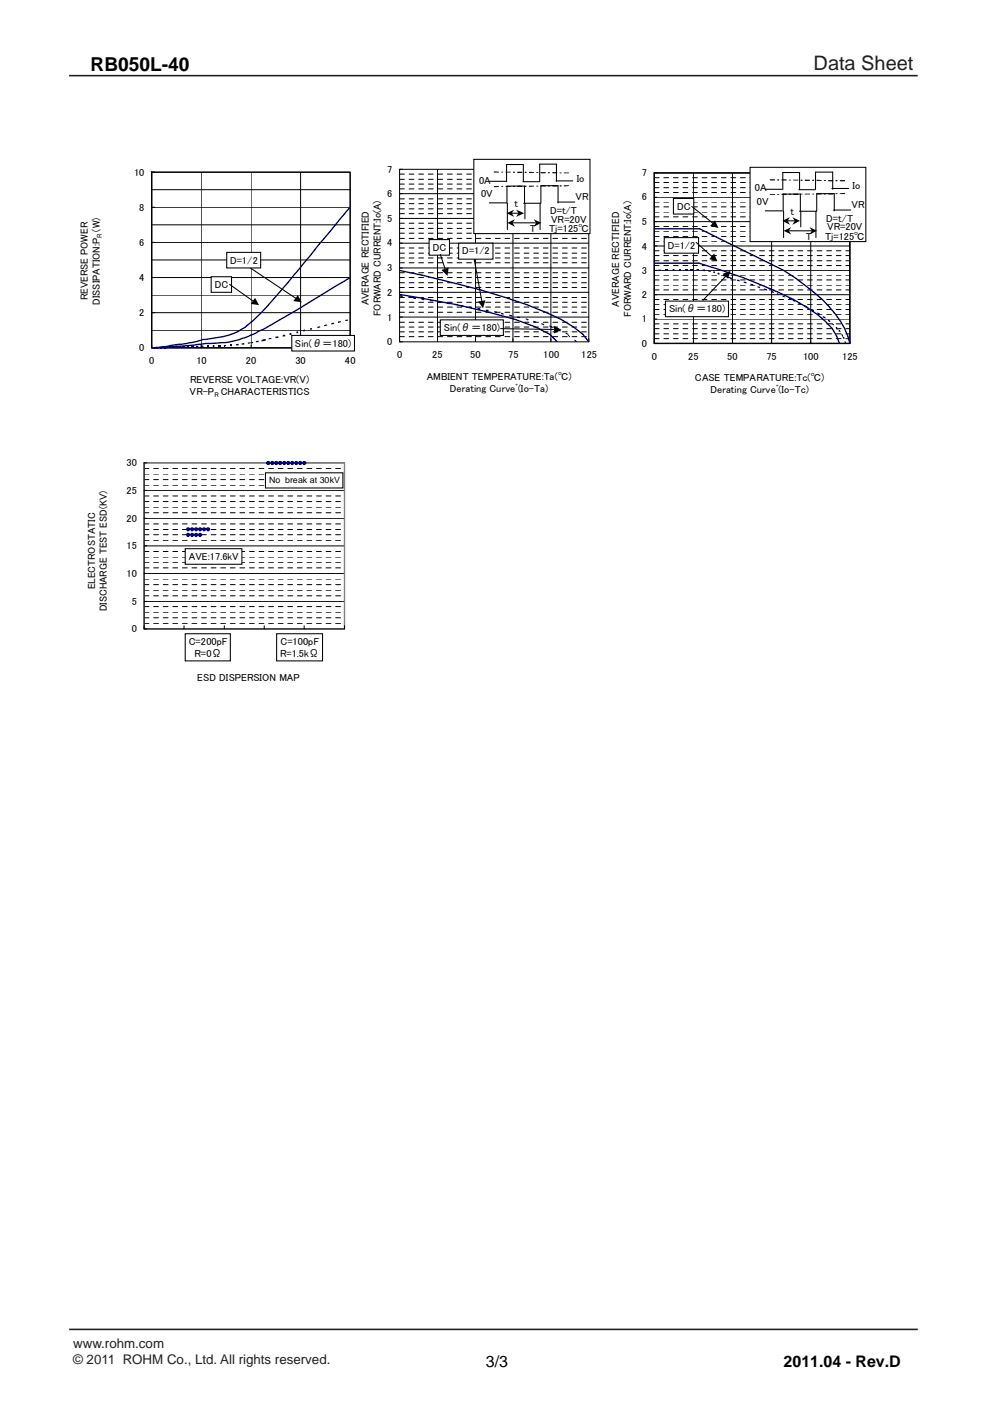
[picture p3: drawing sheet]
<svg xmlns="http://www.w3.org/2000/svg" width="210mm" height="297mm" viewBox="0 0 210 297" stroke-linecap="round" stroke-linejoin="round" font-family="sans-serif">
<path d="M14.6 16h180M14.7 281.9h180" fill="none" stroke="#231f20" stroke-width=".34"/>
<g fill="none" stroke="#000" stroke-width=".21">
<path d="M42.7 36.5v37.2M53.3 36.5v37.2M63.8 36.5v37.2M74.3 36.5h-42.1v37.2h.7M74.3 36.5v37.2h-42.1v-.5M32.2 58.8h42.1M32.2 51.4h42.1M32.2 43.9h42.1M32.2 55.1h42.1M32.2 47.7h42.1M32.2 40.2h42.1M32.2 66.3h42.1"/>
<path d="M32.2 70h42.1M32.2 62.6h42.1"/>
</g>
<path d="M32.2 36.5h42.1v37.2h-42.1z" fill="none" stroke="#000" stroke-width=".29"/>
<path d="M74.3 43.9l-7 8.3a146.2 146.2 0 0 1-14 16.1 13 13 0 0 1-8.2 3.4l-2 .3-3.4 .8-5.9 .9h-1.6" fill="none" stroke="#000080" stroke-width=".29"/>
<g fill="#000080">
<path d="M32.3 73.7h.2v.1h-.2z"/>
<path d="M32.3 73.7v.1z"/>
<path d="M32.8 73.6h.1v.2h-.1z"/>
<path d="M33.1 73.6h.4v.2h-.4z"/>
<path d="M33.3 73.6l.1 .2z"/>
<path d="M34 73.6h.2v.2h-.2z"/>
<path d="M33.9 73.6h.4v.2h-.4z"/>
<path d="M34.9 73.6h.3v.2h-.3z"/>
<path d="M35 73.6h.2v.2h-.2z"/>
<path d="M36.1 73.5h.3v.3h-.3z"/>
<path d="M37.3 73.5h.3v.3h-.3z"/>
<path d="M38.5 73.5h.6v.2h-.6z"/>
<path d="M39.7 73.4h.4v.3h-.4z"/>
<path d="M39.8 73.4h.2v.3h-.2z"/>
<path d="M40.6 73.4h.5v.3h-.5z"/>
<path d="M40.8 73.4l.1 .3z"/>
<path d="M41.8 73.3l.1 .4z"/>
<path d="M44 73.2h.4v.3h-.4z"/>
<path d="M45.2 73.2h.2v.3h-.2z"/>
<path d="M46.5 73.2l.1 .3z"/>
<path d="M46.2 73.2h.5v.3h-.5z"/>
<path d="M47.7 73.2l.1 .3z"/>
<path d="M48.9 73.1h.2v.3h-.2z"/>
<path d="M60.2 71v.3z"/>
</g>
<g fill="#000080">
<path d="M32.6 73.7l.4-.1v.3h-.4z"/>
<path d="M37.3 73.5h.5l.1 .2-.6 .1z"/>
<path d="M41.6 73.3h.5v.4h-.4z"/>
<path d="M42.5 73.3l.6-.1 .1 .4h-.6z"/>
<path d="M45 73.2h.6v.3h-.5z"/>
<path d="M47.5 73.2h.4v.2l-.4 .1z"/>
<path d="M48.9 73.1h.2l.1 .3h-.3z"/>
<path d="M50 73l.6-.1v.3h-.6z"/>
<path d="M51.2 72.8l.6-.1v.4h-.6z"/>
<path d="M52.7 72.6l.2 .3h-.2z"/>
<path d="M52.6 72.6h.4v.2l-.4 .1z"/>
<path d="M53.1 72.6l.6-.1v.2l-.6 .1z"/>
<path d="M54.3 72.3l.6-.1v.4h-.6z"/>
<path d="M55.5 72.1l.5-.1v.3l-.5 .1z"/>
<path d="M55.8 72l.6-.1v.3l-.6 .1z"/>
<path d="M57 71.7l.6-.1v.3l-.6 .1z"/>
<path d="M58.4 71.4l.6-.1 .1 .3-.7 .1z"/>
<path d="M59.9 71.1l.6-.1v.3l-.6 .1z"/>
<path d="M61.4 70.7l.4-.1 .1 .4h-.5z"/>
<path d="M61.6 70.6h.1v.3l-.1 .1z"/>
<path d="M62.9 70.4l.3-.1v.3l-.3 .1z"/>
<path d="M62.9 70.3h.3v.2l-.3 .1z"/>
<path d="M64.3 70l.3-.1v.4h-.3z"/>
<path d="M64.3 69.9l.4-.1v.4l-.4 .1z"/>
<path d="M65.9 69.7l.1-.1v.3h-.1z"/>
<path d="M65.8 69.6l.3-.1v.4h-.3z"/>
<path d="M67.3 69.3l.6-.1v.2l-.6 .2z"/>
<path d="M68.7 68.9l.6-.2 .1 .3-.7 .2z"/>
<path d="M70.3 68.5l.6-.1v.3l-.6 .1z"/>
<path d="M71.7 68.2l.6-.1v.2l-.6 .2z"/>
<path d="M73.2 67.8l.6-.1v.3l-.6 .1z"/>
</g>
<path d="M74.3 58.8l-2.8 1.7a270 270 0 0 1-17.7 10.4 20.4 20.4 0 0 1-10.1 1.9l-3.9 .5-7.6 .4M84.7 57.3a231.3 231.3 0 0 1 27.1 7.3l7.2 3.1 2.7 1.6 1.9 1.6 1.3 1.6M84.7 47.8h.1" fill="none" stroke="#000080" stroke-width=".29"/>
<g fill="none" stroke="#000" stroke-width=".21" stroke-dasharray="1 1 1 1 1 1 1 1">
<path d="M84.8 39h40.1M84.8 38h40.1M84.8 36.9h40.1M84.8 59.9h40.1M84.8 58.8h40.1M84.8 57.8h40.1M84.8 55.7h40.1M84.8 54.7h40.1M84.8 53.7h40.1M84.8 52.6h40.1M84.8 50.5h40.1M84.8 49.4h40.1"/>
<path d="M84.8 48.4h40.1M84.8 47.3h40.1M84.8 45.3h40.1M84.8 44.3h40.1M84.8 43.2h40.1M84.8 42.2h40.1M84.8 40h40.1M84.8 71.4h40.1M84.8 70.4h40.1M84.8 69.3h40.1M84.8 68.3h40.1M84.8 66.2h40.1"/>
<path d="M84.8 65.1h40.1M84.8 64.1h40.1M84.8 63.1h40.1M84.8 61h40.1"/>
</g>
<path d="M92.8 35.9v36.6M100.8 35.9v36.6M108.8 35.9v36.6M116.8 35.9v36.6M84.8 56.8h40.1M84.8 51.6h40.1M84.8 46.3h40.1M84.8 41.1h40.1M84.8 71.8v.7h40.1v-36.6h-40.1v36.6h.5M84.8 67.2h40.1M84.8 62h40.1" fill="none" stroke="#000" stroke-width=".21"/>
<g fill="#000080">
<path d="M121.8 72l.5 .3v.2l-.5-.2z"/>
<path d="M120.4 70.9l.5 .4v.2l-.4-.3z"/>
<path d="M120 70.5l.6 .3v.2l-.6-.2z"/>
<path d="M118.4 69.8l.5 .2v.4l-.5-.3z"/>
<path d="M116.8 69.2l.4 .1 .1 .3-.5-.2z"/>
<path d="M116.5 69l.6 .2 .1 .2-.6-.1z"/>
<path d="M114.8 68.5l.6 .2v.3l-.6-.3z"/>
<path d="M113.1 68l.6 .2v.3l-.6-.2z"/>
<path d="M111.8 67.6h.1v.4l-.1-.1z"/>
<path d="M111.5 67.5l.6 .1v.3l-.6-.2z"/>
<path d="M109.7 67.1l.6 .1v.3l-.6-.1z"/>
<path d="M107.9 66.7l.6 .1 .1 .3-.6-.1z"/>
<path d="M106.3 66.3l.5 .2v.2l-.5-.1z"/>
<path d="M104.8 66h.6v.4l-.6-.2z"/>
<path d="M103 65.6l.6 .1v.3h-.6z"/>
<path d="M101.3 65.3l.6 .1v.3l-.6-.1z"/>
<path d="M99.5 64.9l.6 .2v.3l-.6-.1z"/>
<path d="M97.7 64.7l.6 .1 .1 .2-.7-.1z"/>
<path d="M96.5 64.4l.6 .1v.3l-.6-.1z"/>
<path d="M94.7 64.1l.6 .1v.3l-.6-.1z"/>
<path d="M93 63.8l.6 .1v.4l-.6-.1z"/>
<path d="M91.2 63.6l.6 .1v.2l-.6-.1z"/>
<path d="M89.4 63.3l.6 .1v.3l-.6-.1z"/>
<path d="M87.6 63l.6 .1v.3l-.6-.1z"/>
<path d="M86.6 62.8l.6 .1v.3h-.6z"/>
<path d="M84.8 62.6l.6 .1v.3l-.6-.1z"/>
</g>
<path d="M84.7 55.2h.1M138.8 48.5h9.6l17.8 8.8a40.5 40.5 0 0 1 12.1 10.9l1.5 3.1 .5 1.5M84.7 62.4a183.7 183.7 0 0 1 24.6 5.3l4.3 1.6 3 1.6 1.6 1.6" fill="none" stroke="#000080" stroke-width=".29"/>
<g fill="none" stroke="#000" stroke-width=".21" stroke-dasharray="1 1 1 1 1 1 1 1">
<path d="M138.8 39.8h41.5M138.8 38.7h41.5M138.8 37.7h41.5M138.8 59.4h41.5M138.8 58.3h41.5M138.8 56.3h41.5M138.8 55.3h41.5M138.8 54.2h41.5M138.8 53.2h41.5M138.8 51.1h41.5M138.8 50.1h41.5M138.8 49h41.5"/>
<path d="M138.8 48h41.5M138.8 46h41.5M138.8 45h41.5M138.8 43.9h41.5M138.8 42.8h41.5M138.8 40.8h41.5M138.8 71.8h41.5M138.8 70.8h41.5M138.8 69.7h41.5M138.8 68.7h41.5M138.8 66.6h41.5M138.8 65.6h41.5"/>
<path d="M138.8 64.5h41.5M138.8 63.5h41.5M138.8 61.5h41.5M138.8 60.5h41.5"/>
</g>
<path d="M147.1 36.7v36.1M155.4 36.7v36.1M163.7 36.7v36.1M172 36.7v36.1M180.3 36.7h-41.5v36.1h.6M180.3 36.7v36.1h-41.5v-.6M138.8 57.3h41.5M138.8 52.2h41.5M138.8 47h41.5M138.8 41.8h41.5M138.8 67.6h41.5M138.8 62.5h41.5" fill="none" stroke="#000" stroke-width=".21"/>
<path d="M138.8 36.7h41.5v36.1h-41.5z" fill="none" stroke="#000" stroke-width=".29"/>
<g fill="#000080">
<path d="M179.1 72.4h.3l.1 .5h-.3z"/>
<path d="M178.8 71.5h.3l.1 .3h-.3z"/>
<path d="M178.7 71.5h.4v.3h-.3z"/>
<path d="M178.4 70.9h.3l.2 .6-.3-.1z"/>
<path d="M177.8 69.9h.3l.2 .5h-.2z"/>
<path d="M177.8 70.2l.3 .1z"/>
<path d="M177.2 69.3h.3l.3 .5h-.3z"/>
<path d="M176.4 68.4l.5 .3v.3l-.5-.3z"/>
<path d="M175.6 67.7l.5 .3v.3l-.5-.2z"/>
<path d="M174.5 67l.6 .2v.4l-.6-.3z"/>
<path d="M173.3 66.2l.6 .3v.3l-.5-.3z"/>
<path d="M172.3 65.7l.3 .1v.3l-.3-.1z"/>
<path d="M172.3 65.5l.3 .2v.3l-.3-.1z"/>
<path d="M170.9 64.9l.5 .2v.3l-.5-.2z"/>
<path d="M170.6 64.7l.6 .2v.3l-.6-.2z"/>
<path d="M169.3 64.1l.5 .2v.3l-.5-.2z"/>
<path d="M169.5 64.1l.2 .3h-.2z"/>
<path d="M168.1 63.5l.6 .2v.3l-.6-.2z"/>
<path d="M167.3 63.2l.6 .1v.4l-.5-.2z"/>
<path d="M165.9 62.7l.6 .1v.3l-.6-.2z"/>
<path d="M164.8 62.2l.3 .1v.3l-.3-.1z"/>
<path d="M164.8 62.1l.3 .1v.3l-.3-.1z"/>
<path d="M163.5 61.6l.6 .2 .1 .3-.6-.1z"/>
<path d="M162.1 61.1l.5 .2 .1 .3-.6-.1z"/>
<path d="M160.6 60.7l.6 .1v.3l-.5-.1z"/>
<path d="M159.4 60.3l.4 .1v.2l-.3-.1z"/>
<path d="M159.2 60.1l.6 .2v.2h-.6z"/>
<path d="M157.7 59.7l.6 .1v.3l-.6-.2z"/>
<path d="M156.3 59.3l.6 .1v.3l-.6-.2z"/>
<path d="M154.9 58.8l.5 .1v.4l-.5-.2z"/>
<path d="M154.3 58.7l.6 .1v.2l-.6-.1z"/>
<path d="M153.4 58.3l.3 .1 .1 .3-.4-.1z"/>
<path d="M153.4 58.3h.3v.3l-.3-.1z"/>
<path d="M152.2 57.8l.4 .1v.4l-.4-.1z"/>
<path d="M152.2 57.8h.4v.4l-.4-.1z"/>
<path d="M151.3 57.6h.3v.3l-.3-.1z"/>
<path d="M151.4 57.5l.2 .1v.2h-.2z"/>
<path d="M150.1 57.3h.6l.1 .4-.6-.1z"/>
<path d="M149.2 57.1h.3l.1 .4h-.4z"/>
<path d="M148.9 57.1h.6v.4l-.6-.1z"/>
<path d="M147.7 57.1h.6v.3h-.6z"/>
<path d="M142.6 57.1h.5v.3h-.5z"/>
<path d="M139.6 57.1h.6v.3l-.6 .1z"/>
</g>
<g fill="#000080">
<path d="M173.7 66.5v.3z"/>
<path d="M146.5 57.1h.7v.2h-.7z"/>
<path d="M145.3 57.1h.6v.2h-.6z"/>
<path d="M144.2 57.1h.2v.3h-.2z"/>
<path d="M144.1 57.1h.4v.3h-.4z"/>
<path d="M142.8 57.1l.1 .3z"/>
<path d="M141.4 57.1v.3z"/>
<path d="M141.1 57.1h.5v.3h-.5z"/>
</g>
<path d="M138.8 55.8h9.5a116.5 116.5 0 0 1 20 7.7 26.1 26.1 0 0 1 8.2 6.2l1 1.6 .6 1.5" fill="none" stroke="#000080" stroke-width=".29"/>
<g fill="#fff" stroke="#000" stroke-width=".22">
<path d="M61.9 71.1h13.3v3.3h-13.3z" fill-rule="evenodd"/>
<path d="M44.8 58.7h4.3v3.3h-4.3z" fill-rule="evenodd"/>
</g>
<path d="M52.8 56.6l9.9 6.6M48.7 60.3l5 3.5" fill="none" stroke="#000" stroke-width=".22"/>
<path d="M54.1 63.2l.8 1.5-1.7-.3zM63.2 62.6l.8 1.5-1.8-.3z" fill="#000"/>
<g fill="#fff" stroke="#000" stroke-width=".22">
<path d="M48.1 53.5h7.2v3.3h-7.2z" fill-rule="evenodd"/>
<path d="M141.1 63.8h13.4v3.3h-13.4z" fill-rule="evenodd"/>
</g>
<path d="M153.9 58.6l-4.8 5.1" fill="none" stroke="#000" stroke-width=".22"/>
<path d="M153.2 58.1l1.7-.7-.5 1.7z" fill="#000"/>
<path d="M142.8 42.1h4.4v3.3h-4.4z" fill-rule="evenodd" fill="#fff" stroke="#000" stroke-width=".22"/>
<path d="M146.7 43.8l4.5 3.5" fill="none" stroke="#000" stroke-width=".22"/>
<path d="M151.6 46.7l.8 1.6-1.8-.4z" fill="#000"/>
<path d="M140.9 50.4h7.3v3.3h-7.3z" fill-rule="evenodd" fill="#fff" stroke="#000" stroke-width=".22"/>
<path d="M147.7 51.4l3.3 3" fill="none" stroke="#000" stroke-width=".22"/>
<path d="M151.5 53.8l.6 1.6-1.6-.5z" fill="#000"/>
<path d="M159.1 35.5h24.5v15.7h-24.5z" fill-rule="evenodd" fill="#fff" stroke="#000" stroke-width=".22"/>
<g fill="none" stroke="#000" stroke-width=".22">
<path d="M176.4 40h3.6M162.3 44.7h3.6M162.3 40.1h3.6M166 40.2v-3.6h3.6v3.6M166.1 44.8v-3.7h3.7v3.7M166.2 44.8v5.6M167 46.8h1.6M167.2 48.9h5.1M169.4 40.2h3.6M169.6 44.8h3.6M169.8 44.8v3.3M173 40.1v-3.6h3.6v3.6"/>
<path d="M173.1 44.8v5.6M173.2 44.7v-3.6h3.8v3.6M176.8 44.5h3.6"/>
</g>
<g fill="#000">
<path d="M163.3 38l1.1 .1-.1 .2h-.9l-.2-.2zM164.8 38.1l.4-.1 .1 .3h-.4zM165.8 38h1l.1 .2-1.1 .1zM167.3 38.2l.4-.1v.2zM168.2 38.1h1.1v.2h-1.1zM169.8 38.2h.5l-.2 .2zM170.7 38.1h1l.1 .2-1 .1zM172.3 38.1h.3l.1 .2-.4 .1zM173.2 38.1l1.1 .2-1.1 .1zM174.8 38.2h.4v.2h-.4zM175.7 38.2l1.1 .1-.1 .1h-.9l-.2-.1zM177.2 38.2h.3l.1 .2h-.3z"/>
<path d="M178.1 38.3l1.1-.1v.2h-1.1zM163.3 41.1l1.1 .1-1.1 .1zM164.8 41.1h.5v.2h-.5zM165.8 41.1h1l.1 .1-1.1 .1zM167.4 41.1h.3v.2h-.3zM168.2 41.1h1.1v.1l-1 .1zM169.8 41.1h.5l-.5 .1zM170.7 41.1h1.1v.1h-1.1zM172.3 41.1h.4l-.4 .1zM173.1 41.1l.2-.1 1 .1-.1 .1zM174.8 41.1l.3-.1 .1 .1-.4 .1zM175.7 41l1.1 .1-.2 .1h-.9z"/>
<path d="M177.2 41h.4v.1h-.4zM178.1 41l1.1-.1v.2h-1.1z"/>
</g>
<path d="M165.9 46.8l1.7-.7-.6 .7 .6 .9zM166.2 48.9l1.6-.7-.5 .7 .5 .8zM168.1 46.1l1.6 .7-1.6 .9 .5-.9zM171.7 48.2l1.6 .7-1.6 .8 .5-.8z" fill="#000"/>
<path d="M93.4 67.8h13.4v3.3h-13.4z" fill-rule="evenodd" fill="#fff" stroke="#000" stroke-width=".22"/>
<path d="M100.5 54.5l1.7 9.3" fill="none" stroke="#000" stroke-width=".22"/>
<path d="M101.4 63.9l1.6-.2-.6 1.7z" fill="#000"/>
<path d="M91 50.8h4.3v3.3h-4.3z" fill-rule="evenodd" fill="#fff" stroke="#000" stroke-width=".22"/>
<path d="M93.4 53.9l1 3.1" fill="none" stroke="#000" stroke-width=".22"/>
<path d="M93.6 57.2l1.6-.5-.3 1.8z" fill="#000"/>
<path d="M97.3 51.6h7.3v3.3h-7.3z" fill-rule="evenodd" fill="#fff" stroke="#000" stroke-width=".22"/>
<path d="M106.2 69.7l11.3 .2" fill="none" stroke="#000" stroke-width=".22"/>
<path d="M117.5 69.1l1.6 .8-1.6 .8z" fill="#000"/>
<path d="M100.5 33.8h24.6v15.7h-24.6z" fill-rule="evenodd" fill="#fff" stroke="#000" stroke-width=".22"/>
<g fill="none" stroke="#000" stroke-width=".22">
<path d="M103.8 38.4h3.6M107.4 38.5v-3.6h3.6v3.6M110.9 38.5h3.6M114.5 38.4v-3.6h3.5v3.6M117.9 38.4h3.6M103.8 43h3.6M107.5 43.1v-3.6h3.8v3.6M107.6 43.1v5.6M108.5 45.2h1.6M108.7 47.2h5M111.1 43.1h3.6M111.3 43.1v3.3"/>
<path d="M114.6 43.1v5.6M114.7 43v-3.6h3.7v3.6M118.3 42.8h3.6"/>
</g>
<g fill="#000">
<path d="M104.7 36.4h1.1v.2h-1.1zM104.7 39.5h1.1v.1l-1 .1zM106.3 36.4l.5 .1-.5 .1zM106.3 39.5h.5l-.5 .1zM107.2 36.5h1.2zM107.2 39.5h1.2zM108.8 36.4h.4v.2l-.3 .1zM108.8 39.5l.3-.1 .1 .2h-.4zM109.6 36.5l1.1-.1 .1 .2-1.1 .1zM109.7 39.4h1l.1 .1-1.1 .1zM111.3 36.4h.3l.1 .3h-.4zM111.3 39.5l.4-.1-.1 .2h-.3z"/>
<path d="M112.2 36.5h1.1v.2h-1.1zM112.2 39.4h1.1v.1l-1 .1zM113.7 36.6h.5zM113.7 39.5h.5zM114.6 36.5h1.1v.2h-1zM114.6 39.4l1.1-.1v.2h-1.1zM116.2 36.5l.5 .1-.1 .1h-.4zM116.2 39.3h.4l.1 .2h-.5zM117.2 36.5h.9l.1 .2h-1zM117.1 39.4l1.1-.1v.2h-1zM118.7 36.6h.4v.1h-.4zM118.7 39.3h.4v.2h-.3z"/>
<path d="M119.5 36.7h1.2zM119.5 39.4h1.2l-1 .1z"/>
</g>
<path d="M107.4 45.2l1.7-.8-.6 .8 .6 .8zM107.6 47.2l1.6-.7-.5 .7 .5 .9zM109.5 44.5l1.7 .7-1.7 .8 .5-.8zM113.2 46.5l1.6 .7-1.6 .9 .5-.9z" fill="#000"/>
<path d="M30.6 98.1h42.5v35.2h-42.5z" fill="#fff"/>
<g fill="none" stroke="#000" stroke-width=".21" stroke-dasharray="1 1 1 1 1 1 1 1">
<path d="M30.6 99.3h42.5M30.6 119.2h42.5M30.6 118.1h42.5M30.6 116.9h42.5M30.6 114.6h42.5M30.6 113.4h42.5M30.6 112.3h42.5M30.6 111.1h42.5M30.6 108.7h42.5M30.6 107.5h42.5M30.6 106.3h42.5M30.6 105.2h42.5"/>
<path d="M30.6 102.9h42.5M30.6 101.7h42.5M30.6 100.5h42.5M30.6 132.2h42.5M30.6 131h42.5M30.6 129.8h42.5M30.6 128.6h42.5M30.6 126.3h42.5M30.6 125.1h42.5M30.6 124h42.5M30.6 122.8h42.5M30.6 120.4h42.5"/>
</g>
<path d="M73.1 98.1h-42.5v35.3h.6M30.6 115.7h42.5M30.6 109.9h42.5M30.6 104h42.5M30.6 127.5h42.5M30.6 121.6h42.5M30.6 132.7v.6h42.5v-.6M39 132.7v.6M47.6 132.7v.6M56 132.7v.6M64.5 132.7v.6" fill="none" stroke="#000" stroke-width=".21"/>
<path d="M30.6 98.1h42.5v35.3h-42.5z" fill="none" stroke="#808080" stroke-width=".29"/>
<g fill="#000080" stroke="#000080" stroke-width=".29">
<circle cx="39.9" cy="113.4" r=".31"/>
<circle cx="40.8" cy="113.4" r=".31"/>
<circle cx="41.6" cy="113.4" r=".31"/>
<circle cx="42.4" cy="113.4" r=".31"/>
<circle cx="39.9" cy="112.2" r=".31"/>
<circle cx="40.8" cy="112.2" r=".31"/>
<circle cx="41.6" cy="112.2" r=".31"/>
<circle cx="42.4" cy="112.2" r=".31"/>
<circle cx="43.3" cy="112.2" r=".31"/>
<circle cx="44.1" cy="112.2" r=".31"/>
<circle cx="56.9" cy="98.2" r=".32"/>
<circle cx="57.8" cy="98.2" r=".31"/>
<circle cx="58.6" cy="98.2" r=".32"/>
<circle cx="59.5" cy="98.2" r=".32"/>
<circle cx="60.3" cy="98.2" r=".31"/>
<circle cx="61.2" cy="98.2" r=".31"/>
<circle cx="62" cy="98.2" r=".31"/>
<circle cx="62.9" cy="98.2" r=".31"/>
<circle cx="63.7" cy="98.2" r=".31"/>
<circle cx="64.5" cy="98.2" r=".31"/>
</g>
<path d="M39.3 134.4h9.6v5.7h-9.6zM58.7 134.4h9.7v5.7h-9.7z" fill="none" stroke="#000" stroke-width=".22"/>
<g fill="#fff" stroke="#000" stroke-width=".22">
<path d="M39.3 116.3h12v3.3h-12z" fill-rule="evenodd"/>
<path d="M56.3 100.2h16.4v3.3h-16.4z" fill-rule="evenodd"/>
</g>
<text font-size="4.2" fill="#231f20" x="172.6" y="14.9">Data Sheet</text>
<text font-size="4.1" x="19.2" y="15.2">RB050L-40</text>
<g font-size="3.4">
<text x="103" y="289.8">3/3</text>
<text x="166.2" y="289.8">2011.04 - Rev.D</text>
</g>
<g font-size="2.8" fill="#231f20">
<text x="15.5" y="285.8">www.rohm.com</text>
<text x="15.5" y="289.2">© 2011 ROHM Co., Ltd. All rights reserved.</text>
</g>
<g font-size="2.2">
<text x="28.4" y="37.3">10</text>
<text x="82.1" y="41.8">6</text>
<text x="82.1" y="36.6">7</text>
<text x="101.6" y="38.9">0A</text>
<text x="102" y="41.8">0V</text>
<text x="122.3" y="38.5">Io</text>
<text x="136.1" y="37.3">7</text>
<text x="160.1" y="40.6">0A</text>
<text x="180.8" y="40.1">Io</text>
<text x="29.5" y="44.7">8</text>
<text x="82.1" y="47.1">5</text>
<text x="109.1" y="43.9">t</text>
<text x="116.7" y="45.4">D=t/T</text>
<text x="116.9" y="47.2">VR=20V</text>
<text x="122.1" y="42.4">VR</text>
<text x="136.1" y="47.7">5</text>
<text x="136.1" y="42.5">6</text>
<text x="143.6" y="44.4">DC</text>
<text x="160.5" y="43.5">0V</text>
<text x="167.6" y="45.5">t</text>
<text x="175.3" y="47">D=t/T</text>
<text x="180.6" y="44.1">VR</text>
<text x="29.5" y="52.2">6</text>
<text x="82.1" y="52.2">4</text>
<text x="91.8" y="53.2">DC</text>
<text x="98" y="53.9">D=1/2</text>
<text x="112.4" y="49.3">T</text>
<text x="116.5" y="49.1">Tj=125℃</text>
<text x="136.1" y="52.9">4</text>
<text x="141.6" y="52.7">D=1/2</text>
<text x="170.9" y="51">T</text>
<text x="175" y="50.8">Tj=125℃</text>
<text x="175.4" y="48.9">VR=20V</text>
<text x="29.5" y="59.6">4</text>
<text x="48.9" y="55.9">D=1/2</text>
<text x="82.1" y="57.5">3</text>
<text x="136.1" y="58">3</text>
<text x="18.6" y="63.7" transform="rotate(-90 18.6 63.7)">REVERSE POWER</text>
<text x="21.2" y="64.6" transform="rotate(-90 21.2 64.6)">DISSIPATION:P (W)</text>
<text x="45.6" y="61">DC</text>
<text x="78.2" y="64.8" transform="rotate(-90 78.2 64.8)">AVERAGE RECTIFIED</text>
<text x="82.1" y="62.7">2</text>
<text x="131.3" y="65" transform="rotate(-90 131.3 65)">AVERAGE RECTIFIED</text>
<text x="136.1" y="63.2">2</text>
<text x="29.5" y="67.1">2</text>
<text x="80.8" y="67" transform="rotate(-90 80.8 67)">FORWARD CURRENT:Io(A)</text>
<text x="82.1" y="68">1</text>
<text x="94.1" y="70.2">Sin(θ＝180)</text>
<text x="133.9" y="67.2" transform="rotate(-90 133.9 67.2)">FORWARD CURRENT:Io(A)</text>
<text x="136.1" y="68.3">1</text>
<text x="141.9" y="66.2">Sin(θ＝180)</text>
<text x="29.5" y="74.5">0</text>
<text x="31.7" y="77.2">0</text>
<text x="41.7" y="77.2">10</text>
<text x="52.2" y="77.2">20</text>
<text x="62.6" y="73.5">Sin(θ＝180)</text>
<text x="62.7" y="77.2">30</text>
<text x="73.2" y="77.2">40</text>
<text x="82.1" y="73.2">0</text>
<text x="84.2" y="75.9">0</text>
<text x="91.7" y="75.9">25</text>
<text x="99.7" y="75.9">50</text>
<text x="107.8" y="75.9">75</text>
<text x="115.2" y="75.9">100</text>
<text x="123.3" y="75.9">125</text>
<text x="136.1" y="73.5">0</text>
<text x="138.3" y="76.3">0</text>
<text x="146" y="76.3">25</text>
<text x="154.3" y="76.3">50</text>
<text x="162.6" y="76.3">75</text>
<text x="170.3" y="76.3">100</text>
<text x="178.6" y="76.3">125</text>
<text x="40.2" y="83.8">VR-P CHARACTERISTICS</text>
<text x="40.3" y="81.3">REVERSE VOLTAGE:VR(V)</text>
<text x="90.5" y="80.5">AMBIENT TEMPERATURE:Ta(℃)</text>
<text x="95.4" y="83.1">Derating Curveﾞ(Io-Ta)</text>
<text x="147.4" y="80.9">CASE TEMPARATURE:Tc(℃)</text>
<text x="150.7" y="83.3">Derating Curveﾞ(Io-Tc)</text>
<text x="26.8" y="98.9">30</text>
<text x="26.8" y="104.7">25</text>
<text x="26.8" y="110.6">20</text>
<text x="26.8" y="116.4">15</text>
<text x="40" y="118.7">AVE:17.6kV</text>
<text x="20.2" y="125" transform="rotate(-90 20.2 125)">ELECTROSTATIC</text>
<text x="26.8" y="122.3">10</text>
<text x="22.7" y="129.6" transform="rotate(-90 22.7 129.6)">DISCHARGE TEST ESD(KV)</text>
<text x="27.9" y="128.2">5</text>
<text x="27.9" y="134">0</text>
<text x="40" y="136.7">C=200pF</text>
<text x="59.5" y="136.7">C=100pF</text>
<text x="41.2" y="139.2">R=0Ω</text>
<text x="59.4" y="139.2">R=1.5kΩ</text>
<text x="41.8" y="144.4">ESD DISPERSION MAP</text>
</g>
<text font-size="1.8" x="57.1" y="102.4">No break at 30kV</text>
<text font-size="1.5" x="21.6" y="50.5" transform="rotate(-90 21.6 50.5)">R</text>
<text font-size="1.4" x="45.5" y="84.2">R</text>
</svg>
